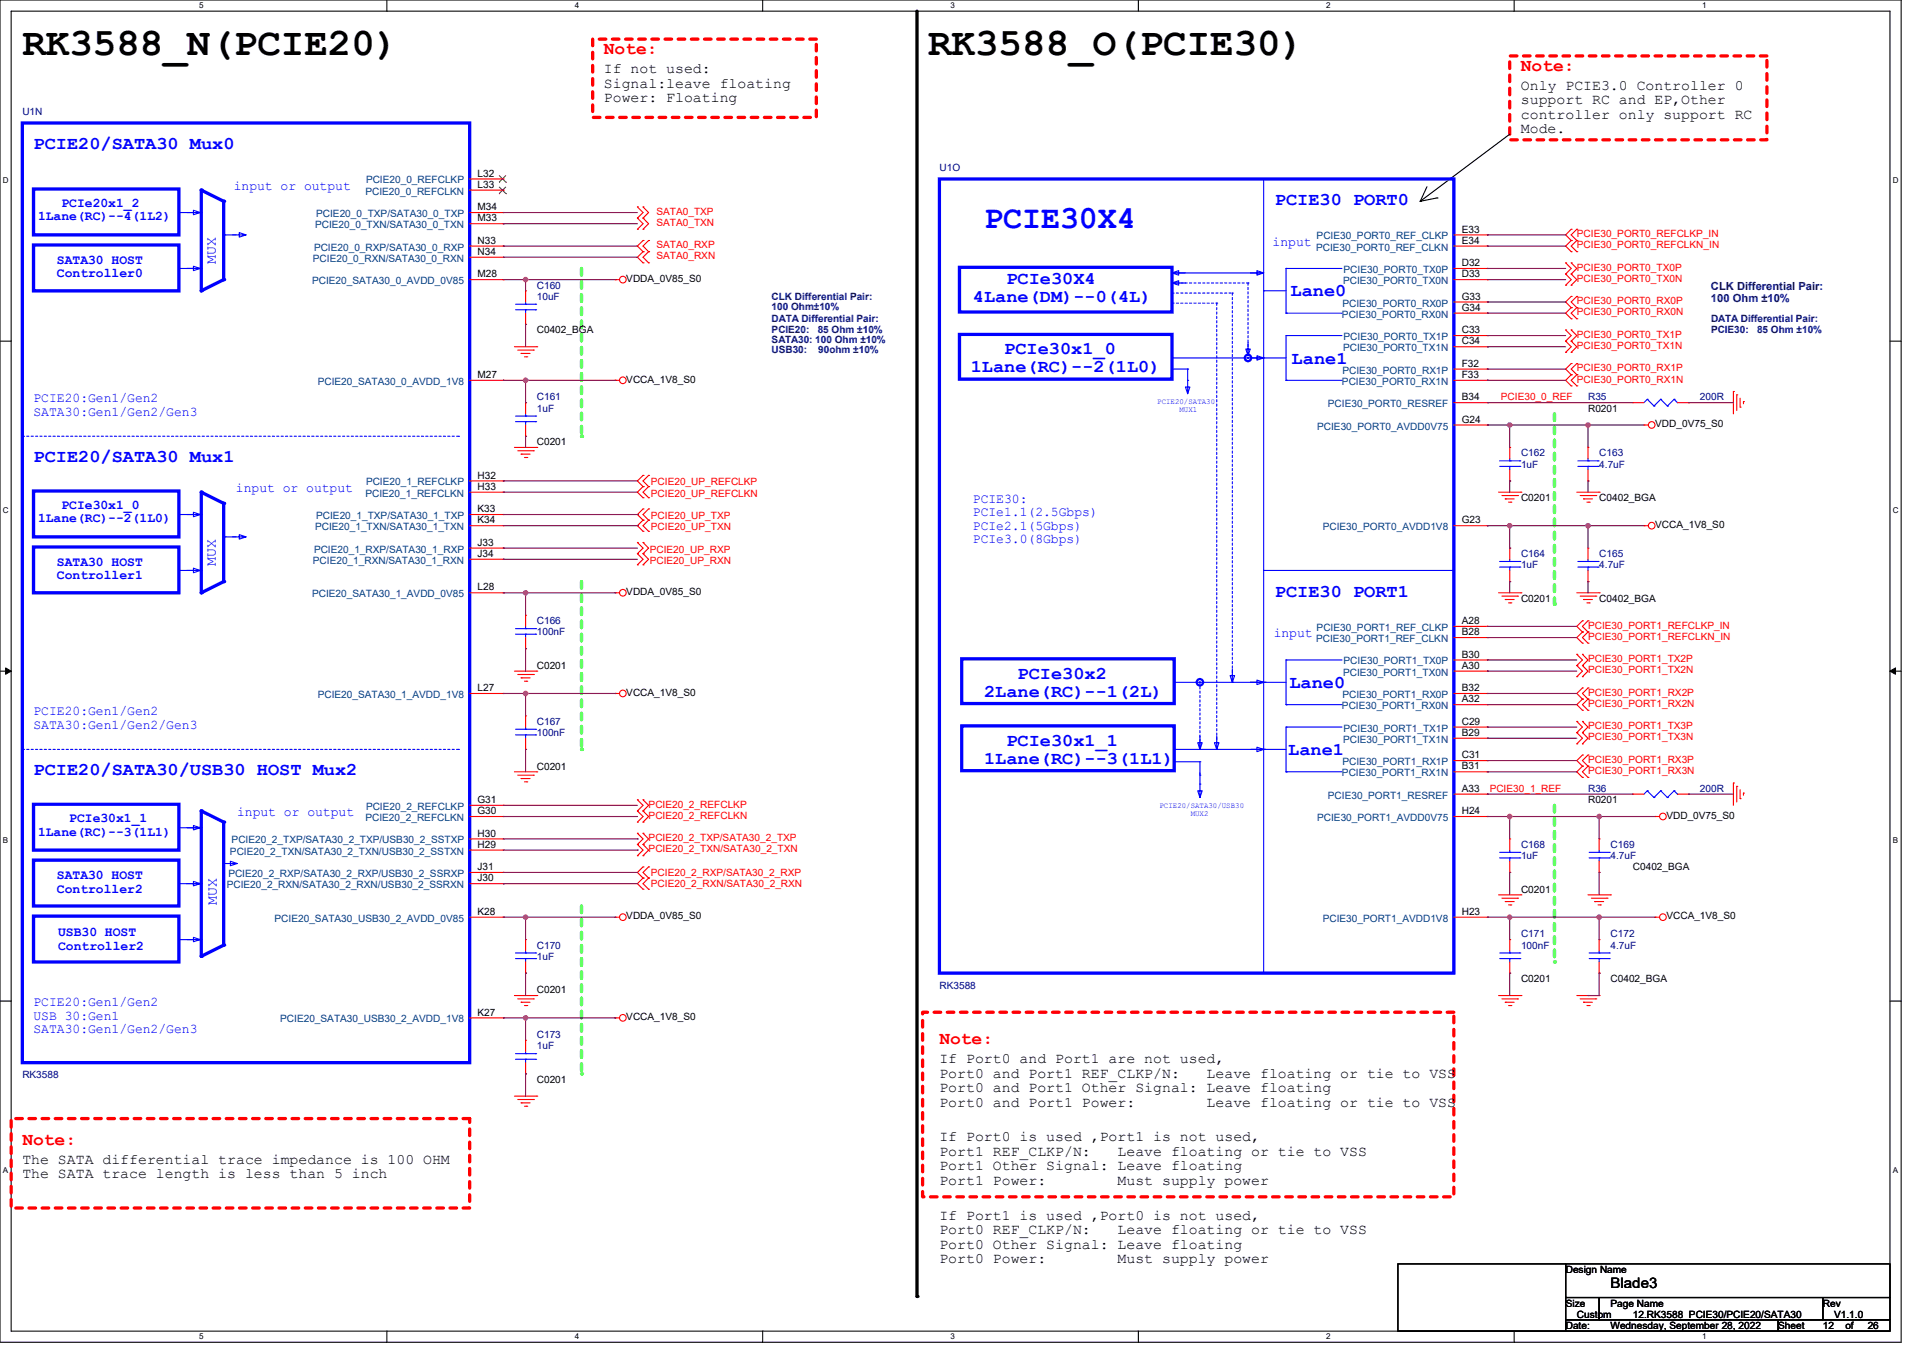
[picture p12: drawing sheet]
<svg xmlns="http://www.w3.org/2000/svg" width="297mm" height="210mm" viewBox="0 0 297 210" stroke-linecap="round" stroke-linejoin="round" font-family="sans-serif">
<path d="M0 0h293.6v207.3h-293.6zM1.7 1.7h290.2v203.8h-290.2z" fill="none" stroke="#000" stroke-width=".17"/>
<g fill="#fff">
<path d="M30.7 .2h.7v1.4h-.7z"/>
<path d="M30.7 205.7h.7v1.4h-.7z"/>
</g>
<path d="M59.8 0v1.7M59.8 205.5v1.8" fill="none" stroke="#000" stroke-width=".17"/>
<g fill="#fff">
<path d="M88.8 .2h.7v1.4h-.7z"/>
<path d="M88.8 205.7h.7v1.4h-.7z"/>
</g>
<path d="M117.8 0v1.7M117.8 205.5v1.8" fill="none" stroke="#000" stroke-width=".17"/>
<g fill="#fff">
<path d="M146.8 .2h.7v1.4h-.7z"/>
<path d="M146.8 205.7h.7v1.4h-.7z"/>
</g>
<path d="M175.8 0v1.7M175.8 205.5v1.8" fill="none" stroke="#000" stroke-width=".17"/>
<g fill="#fff">
<path d="M204.8 .2h.7v1.4h-.7z"/>
<path d="M204.8 205.7h.7v1.4h-.7z"/>
</g>
<path d="M233.9 0v1.7M233.9 205.5v1.8" fill="none" stroke="#000" stroke-width=".17"/>
<g fill="#fff">
<path d="M262.9 .2h.7v1.4h-.7z"/>
<path d="M262.9 205.7h.7v1.4h-.7z"/>
<path d="M.4 27.2h.9v1.4h-.9z"/>
<path d="M292.3 27.2h.9v1.4h-.9z"/>
<path d="M.4 78.1h.9v1.4h-.9z"/>
<path d="M292.3 78.1h.9v1.4h-.9z"/>
</g>
<path d="M0 52.7h1.7M291.9 52.7h1.7" fill="none" stroke="#000" stroke-width=".17"/>
<g fill="#fff">
<path d="M.4 129.1h.9v1.4h-.9z"/>
<path d="M292.3 129.1h.9v1.4h-.9z"/>
</g>
<path d="M0 103.6h1.7M291.9 103.6h1.7" fill="none" stroke="#000" stroke-width=".17"/>
<path d="M.9 103.1l.8 .5-.8 .5zM291.9 103.6l.9-.5v1z" fill="#000" stroke="#000" stroke-width=".15"/>
<g fill="#fff">
<path d="M.4 180.1h.9v1.3h-.9z"/>
<path d="M292.3 180.1h.9v1.3h-.9z"/>
</g>
<path d="M0 154.6h1.7M291.9 154.6h1.7" fill="none" stroke="#000" stroke-width=".17"/>
<path d="M141.6 1.7v198.5" fill="none" stroke="#000" stroke-width=".51"/>
<circle cx="141.6" cy="200.2" r=".25" fill="#000"/>
<path d="M233.2 8.6h39.7v13h-39.7z" fill="none" stroke="#f00" stroke-width=".51" stroke-dasharray="1 1"/>
<path d="M240.1 63.9v29.4" fill="none" stroke="#0f0" stroke-width=".51" stroke-dasharray="1 1"/>
<circle cx="240.1" cy="93.3" r=".25" fill="#0f0" stroke-dasharray="1 1"/>
<path d="M240.1 124.4v24.1" fill="none" stroke="#0f0" stroke-width=".51" stroke-dasharray="1 1"/>
<circle cx="240.1" cy="148.5" r=".25" fill="#0f0" stroke-dasharray="1 1"/>
<path d="M89.8 139.9v25.9" fill="none" stroke="#0f0" stroke-width=".51" stroke-dasharray="1 1"/>
<circle cx="89.8" cy="165.8" r=".25" fill="#0f0" stroke-dasharray="1 1"/>
<path d="M89.8 89.8v25.9" fill="none" stroke="#0f0" stroke-width=".51" stroke-dasharray="1 1"/>
<circle cx="89.8" cy="115.7" r=".25" fill="#0f0" stroke-dasharray="1 1"/>
<path d="M89.8 41.5v25.9" fill="none" stroke="#0f0" stroke-width=".51" stroke-dasharray="1 1"/>
<circle cx="89.8" cy="67.4" r=".25" fill="#0f0" stroke-dasharray="1 1"/>
<path d="M91.5 6h34.6v12.1h-34.6zM142.5 156.3h82v28.5h-82zM1.7 172.7h70.8v13.8h-70.8z" fill="none" stroke="#f00" stroke-width=".51" stroke-dasharray="1 1"/>
<path d="M219.4 31.1h.1M220.4 28.8l-1 2.3M221.9 30.6h.1M221.9 30.6l-2.5 .5M233.2 20.7l-13.8 10.4M215.9 195.2h25.9v10.3h-25.9zM241.8 195.2h50.1v5.2h-50.1zM241.8 200.4h5.2v3.4h-5.2zM241.8 203.8h32.8v1.7h-32.8zM247 200.4h34.5v3.4h-34.5zM274.6 203.8h17.3v1.7h-17.3zM281.5 200.4h10.4v3.4h-10.4z" fill="none" stroke="#000" stroke-width=".17"/>
<g fill="none" stroke="#f00" stroke-width=".17">
<path d="M98.4 33.7h.1M98.4 32h.1M98.4 35.4h.1M98.4 32l.9 .8-.9 .9M98.4 33.7l.9 .8-.9 .9M99.3 38.9h.1M99.3 37.1h.1M99.3 33.7h.1M99.3 32h.1M99.3 35.4h.1M99.3 38.9l-.9 .8 .9 .9M99.3 37.1l-.9 .9 .9 .9"/>
<path d="M99.3 32l.9 .8-.9 .9M99.3 33.7l.9 .8-.9 .9M100.2 38.9h.1M100.2 37.1h.1M100.2 38.9l-.9 .8 .9 .9M100.2 37.1l-.9 .9 .9 .9M224.5 36.3h5.2M224.5 38h5.2M229.7 36.3h.1M229.7 38h.1M242.7 35.4h.1M242.7 37.1h.1"/>
<path d="M242.7 38.9h.1M242.7 35.4l-.9 .9 .9 .8M242.7 37.1l-.9 .9 .9 .9M243.5 37.1h.1M243.5 35.4h.1M243.5 38.9h.1M243.5 35.4l-.8 .9 .8 .8M243.5 37.1l-.8 .9 .8 .9M79.4 53.5h3.5M80 54.1h2.4M80.5 54.6h.1M80.5 54.6h1.4"/>
<path d="M81 55.1h.4M81.4 55.1h.1M82.4 54.1h.1M82.9 53.5h.1M95 43.2h.1M95 58.7h.1M95 43.2h.7M95 58.7h.7M99.3 40.6h.1M100.2 40.6h.1M224.5 53.5h5.2M224.5 43.2h5.2"/>
<path d="M224.5 58.7h5.2M224.5 51.8h5.2M224.5 41.5h5.2M224.5 57h5.2M224.5 46.6h5.2M224.5 48.4h5.2M229.7 51.8h.1M229.7 53.5h.1M229.7 41.5h.1M229.7 43.2h.1M229.7 57h.1M229.7 58.7h.1"/>
<path d="M229.7 46.6h.1M229.7 48.4h.1M241.8 42.3h.1M241.8 40.6h.1M241.8 44h.1M241.8 52.7h.1M241.8 50.9h.1M241.8 54.4h.1M241.8 40.6l.9 .9-.9 .8M241.8 42.3l.9 .9-.9 .8M241.8 50.9l.9 .9-.9 .9M241.8 52.7l.9 .8-.9 .9"/>
<path d="M242.7 42.3h.1M242.7 40.6h.1M242.7 44h.1M242.7 45.8h.1M242.7 47.5h.1M242.7 49.2h.1M242.7 56.1h.1M242.7 57.9h.1M242.7 59.6h.1M242.7 52.7h.1M242.7 50.9h.1M242.7 54.4h.1"/>
<path d="M242.7 40.6l.8 .9-.8 .8M242.7 42.3l.8 .9-.8 .8M242.7 45.8l-.9 .8 .9 .9M242.7 47.5l-.9 .9 .9 .8M242.7 56.1l-.9 .9 .9 .9M242.7 57.9l-.9 .8 .9 .9M242.7 50.9l.8 .9-.8 .9M242.7 52.7l.8 .8-.8 .9M243.5 47.5h.1M243.5 45.8h.1M243.5 49.2h.1M243.5 57.9h.1"/>
<path d="M243.5 56.1h.1M243.5 59.6h.1M243.5 45.8l-.8 .8 .8 .9M243.5 47.5l-.8 .9 .8 .8M243.5 56.1l-.8 .9 .8 .9M243.5 57.9l-.8 .8 .8 .9M79.4 69.1h3.5M80 69.6h2.4M80.5 70.1h.1M80.5 70.1h1.4M81 70.6h.4M81.4 70.6h.1"/>
<path d="M82.4 69.6h.1M82.9 69.1h.1M99.3 78.6h.1M99.3 75.1h.1M99.3 76.9h.1M99.3 73.4h.1M99.3 78.6l-.9 .8 .9 .9M99.3 75.1l-.9 .9 .9 .9M99.3 73.4l-.9 .9 .9 .8M100.2 78.6h.1M100.2 76.9h.1M100.2 75.1h.1"/>
<path d="M100.2 73.4h.1M100.2 78.6l-.9 .8 .9 .9M100.2 75.1l-.9 .9 .9 .9M100.2 73.4l-.9 .9 .9 .8M224.5 65.6h5.2M224.5 62.2h5.2M229.7 62.2h.1M229.7 65.6h.1M231.4 76h3.5M232 76.5h2.4M232.5 77h.1M232.5 77h1.4"/>
<path d="M233 77.5h.3M233.2 69.1h.1M233.2 74.3h.1M233.2 69.1v1.7M233.2 72.5v1.8M233.3 77.5h.1M234.4 76.5h.1M234.9 76h.1M243.5 76h3.5M244.1 76.5h2.4M244.6 77h.1M244.6 77h1.3"/>
<path d="M245.1 77.5h.3M245.4 77.5h.1M246.5 76.5h.1M247 76h.1M253.9 65.6h.1M253.9 65.6h.7M267.7 60.5h.1M267.7 60.5v3.4M268.2 61h.1M268.2 61v2.4M268.8 62.9h.1M268.8 61.5v1.4"/>
<path d="M269.3 62h.1M269.3 62v.3M81.2 95h.1M81.2 95v1.7M81.2 98.4v1.8M95 91.5h.1M95 91.5h.7M98.4 85.5h.1M98.4 83.8h.1M98.4 87.2h.1M98.4 83.8l.9 .8-.9 .9M98.4 85.5l.9 .9-.9 .8"/>
<path d="M99.3 85.5h.1M99.3 83.8h.1M99.3 87.2h.1M99.3 80.3h.1M99.3 82h.1M99.3 83.8l.9 .8-.9 .9M99.3 85.5l.9 .9-.9 .8M99.3 80.3l-.9 .9 .9 .8M100.2 80.3h.1M100.2 82h.1M100.2 80.3l-.9 .9 .9 .8M224.5 81.2h5.2"/>
<path d="M224.5 96.7h5.2M224.5 98.4h5.2M229.7 96.7h.1M229.7 98.4h.1M229.7 81.2h.1M231.4 91.5h3.5M232 92.1h2.4M232.5 92.6h.1M232.5 92.6h1.4M233 93.1h.3M233.3 93.1h.1M234.4 92.1h.1"/>
<path d="M234.9 91.5h.1M243.5 91.5h3.5M244.1 92.1h2.4M244.4 95.9h.1M244.4 97.6h.1M244.4 99.3h.1M244.4 95.9l-.9 .8 .9 .9M244.4 97.6l-.9 .8 .9 .9M244.6 92.6h.1M244.6 92.6h1.3M245.1 93.1h.3M245.3 97.6h.1"/>
<path d="M245.3 95.9h.1M245.3 99.3h.1M245.3 95.9l-.9 .8 .9 .9M245.3 97.6l-.9 .8 .9 .9M245.4 93.1h.1M246.5 92.1h.1M247 91.5h.1M253.9 81.2h.1M253.9 81.2h.7M79.4 119.2h3.5M79.4 103.6h3.5M80 119.7h2.4"/>
<path d="M80 104.2h2.4M80.5 104.7h.1M80.5 104.7h1.4M81 105.2h.4M81.2 100.2h.1M81.4 105.2h.1M82.4 119.7h.1M82.4 104.2h.1M82.9 119.2h.1M82.9 103.6h.1M95 107.1h.1M95 107.1h.7"/>
<path d="M224.5 119.2h5.2M224.5 103.6h5.2M224.5 107.1h5.2M224.5 108.8h5.2M224.5 114h5.2M224.5 101.9h5.2M224.5 112.3h5.2M224.5 117.4h5.2M229.7 103.6h.1M229.7 108.8h.1M229.7 114h.1M229.7 101.9h.1"/>
<path d="M229.7 119.2h.1M229.7 107.1h.1M229.7 112.3h.1M229.7 117.4h.1M243.5 102.8h.1M243.5 101h.1M243.5 104.5h.1M243.5 113.1h.1M243.5 111.4h.1M243.5 114.9h.1M243.5 101l.9 .9-.9 .9M243.5 102.8l.9 .8-.9 .9"/>
<path d="M243.5 111.4l.9 .9-.9 .8M243.5 113.1l.9 .9-.9 .9M244.4 102.8h.1M244.4 101h.1M244.4 104.5h.1M244.4 116.6h.1M244.4 118.3h.1M244.4 113.1h.1M244.4 111.4h.1M244.4 114.9h.1M244.4 106.2h.1M244.4 107.9h.1"/>
<path d="M244.4 109.7h.1M244.4 101l.9 .9-.9 .9M244.4 102.8l.9 .8-.9 .9M244.4 116.6l-.9 .8 .9 .9M244.4 118.3l-.9 .9 .9 .8M244.4 111.4l.9 .9-.9 .8M244.4 113.1l.9 .9-.9 .9M244.4 106.2l-.9 .9 .9 .8M244.4 107.9l-.9 .9 .9 .9M245.3 118.3h.1M245.3 116.6h.1M245.3 107.9h.1"/>
<path d="M245.3 106.2h.1M245.3 109.7h.1M245.3 116.6l-.9 .8 .9 .9M245.3 118.3l-.9 .9 .9 .8M245.3 106.2l-.9 .9 .9 .8M245.3 107.9l-.9 .9 .9 .9M80.5 120.2h.1M80.5 120.2h1.4M81 120.7h.4M81.4 120.7h.1M98.4 130.4h.1M98.4 128.7h.1"/>
<path d="M98.4 132.1h.1M98.4 125.2h.1M98.4 123.5h.1M98.4 126.9h.1M98.4 128.7l.9 .8-.9 .9M98.4 130.4l.9 .9-.9 .8M98.4 123.5l.9 .9-.9 .8M98.4 125.2l.9 .9-.9 .8M99.3 130.4h.1M99.3 128.7h.1M99.3 132.1h.1M99.3 133.9h.1"/>
<path d="M99.3 135.6h.1M99.3 137.3h.1M99.3 125.2h.1M99.3 123.5h.1M99.3 126.9h.1M99.3 128.7l.9 .8-.9 .9M99.3 130.4l.9 .9-.9 .8M99.3 133.9l-.9 .8 .9 .9M99.3 135.6l-.9 .9 .9 .8M99.3 123.5l.9 .9-.9 .8M99.3 125.2l.9 .9-.9 .8M100.2 135.6h.1"/>
<path d="M100.2 133.9h.1M100.2 137.3h.1M100.2 133.9l-.9 .8 .9 .9M100.2 135.6l-.9 .9 .9 .8M224.5 126.1h5.2M224.5 122.6h5.2M229.7 122.6h.1M229.7 126.1h.1M231.4 138.2h3.5M232 138.7h2.4M232.5 139.2h.1M232.5 139.2h1.4"/>
<path d="M233 139.7h.3M233.3 139.7h.1M234.4 138.7h.1M234.9 138.2h.1M244.4 120h.1M245.3 120h.1M245.3 138.2h3.4M245.8 138.7h2.4M246.3 139.2h.1M246.3 139.2h1.4M246.8 139.7h.4M247 129.5h.1"/>
<path d="M247 134.7h.1M247 129.5v1.8M247 133v1.7M247.2 139.7h.1M248.2 138.7h.1M248.7 138.2h.1M255.6 126.1h.1M255.6 126.1h.7M267.7 120.9h.1M267.7 120.9v3.5M268.2 121.4h.1M268.2 121.4v2.4"/>
<path d="M268.8 123.3h.1M268.8 121.9v1.4M269.3 122.5h.1M269.3 122.5v.3M79.4 153.7h3.5M80 154.2h2.4M80.5 154.8h.1M80.5 154.8h1.4M81 155.3h.4M81.4 155.3h.1M82.4 154.2h.1M82.9 153.7h.1"/>
<path d="M95 157.2h.1M95 141.6h.1M95 157.2h.7M95 141.6h.7M224.5 141.6h5.2M229.7 141.6h.1M231.4 153.7h3.5M232 154.2h2.4M232.5 154.8h.1M232.5 154.8h1.4M233 155.3h.3M233.2 145.1h.1"/>
<path d="M233.2 150.3h.1M233.2 145.1v1.7M233.2 148.5v1.8M233.3 155.3h.1M234.4 154.2h.1M234.9 153.7h.1M243.5 153.7h3.5M244.1 154.2h2.4M244.6 154.8h.1M244.6 154.8h1.3M245.1 155.3h.3M245.4 155.3h.1"/>
<path d="M246.5 154.2h.1M247 153.7h.1M255.6 141.6h.1M255.6 141.6h.7M79.4 169.3h3.5M80 169.8h2.4M80.5 170.3h.1M80.5 170.3h1.4M81 170.8h.4M81.2 160.6h.1M81.2 165.8h.1M81.2 160.6v1.8"/>
<path d="M81.2 164.1v1.7M81.4 170.8h.1M82.4 169.8h.1M82.9 169.3h.1"/>
<circle cx="96.2" cy="58.7" r=".51"/>
<circle cx="96.2" cy="43.2" r=".51"/>
<circle cx="255.1" cy="65.6" r=".51"/>
<circle cx="96.2" cy="91.5" r=".51"/>
<circle cx="255.1" cy="81.2" r=".51"/>
<circle cx="96.2" cy="107.1" r=".51"/>
<circle cx="256.8" cy="126.1" r=".51"/>
<circle cx="96.2" cy="141.6" r=".51"/>
<circle cx="96.2" cy="157.2" r=".51"/>
<circle cx="256.8" cy="141.6" r=".51"/>
</g>
<g fill="none" stroke="#00f" stroke-width=".17">
<path d="M195.2 27.6v122.7M181 42.1h.1M181 55.3h.1M181 42.1h14.2l-1.1-.3v.7l1.1-.4h-2.1M181 42.1l1 .4v-.7l-1 .3h2.1M181 43.7l1 .3v-.7l-1 .4h2.1M181 55.3h17.6M181 57h2.4M183.4 57h.1M183.4 58.7h.1M183.4 58.7v2.1l-.3-1h.7l-.4 1M183.4 57v1.7"/>
<path d="M192.8 52.9v2l-.4-1h.7l-.3 1M193.1 55.3h2.1l-1.1 .3v-.7l1.1 .4M195.2 44.9h.1M195.2 55.3h.1M195.2 44.9h3.4M198.6 41.5h.1M198.6 48.4h.1M198.6 51.8h.1M198.6 58.7h.1M198.6 41.5h8.7M198.6 48.4h8.7M198.6 41.5v6.9"/>
<path d="M198.6 51.8v6.9M198.6 51.8h8.7M198.6 58.7h8.7M231.6 72h3.1M231.6 71.2h3.1M233.2 71.2h.1M233.2 72h.1M233.2 70.8v.4M233.2 72v.5M234.7 72h.1M234.7 71.2h.1M79.6 97.9h3.1"/>
<path d="M79.6 97.1h3.1M81.2 97.1h.1M81.2 97.9h.1M81.2 96.7v.4M81.2 97.9v.5M82.7 97.9h.1M82.7 97.1h.1M195.2 88.1h.1M195.2 88.1h29.3M181.4 105.4h.1M181.4 115.7h.1M181.4 105.4h17.2"/>
<path d="M181.4 115.7h17.2M181.4 117.6h3.9M185.3 113.6v2.1l-.3-1h.7l-.4 1M185.3 117.6h.1M185.3 119.7h.1M185.3 117.6v3.5M187.9 113.6v2.1l-.3-1h.7l-.4 1M190.3 103.3v2.1l-.3-1.1h.7l-.4 1.1M193.1 105.4h2.1l-1.1 .3v-.7l1.1 .4M193.1 115.7h2.1l-1.1 .4v-.7l1.1 .3M195.2 105.4h.1M195.2 115.7h.1"/>
<path d="M198.6 108.8h.1M198.6 101.9h.1M198.6 119.2h.1M198.6 112.3h.1M198.6 101.9v6.9M198.6 112.3v6.9M198.6 108.8h8.7M198.6 101.9h8.7M198.6 119.2h8.7M198.6 112.3h8.7M27.6 127.8h3.5M28.8 136.5h2.1l-1 .3v-.7l1 .4"/>
<path d="M28.8 127.8h2.1l-1 .4v-.7l1 .3M31.1 127.8h.1M185.3 121.1v2l-.3-1h.7l-.4 1M185.3 121.1h.1M245.4 132.5h3.1M245.4 131.6h3.1M247 131.6h.1M247 132.5h.1M247 131.3v.3M247 132.5v.5M248.5 132.5h.1M248.5 131.6h.1"/>
<path d="M195.2 150.3h.1M231.6 148h3.1M231.6 147.2h3.1M233.2 147.2h.1M233.2 148h.1M233.2 146.8v.4M233.2 148v.5M234.7 148h.1M234.7 147.2h.1M79.6 163.6h3.1M79.6 162.7h3.1M81.2 162.7h.1"/>
<path d="M81.2 163.6h.1M81.2 162.4v.3M81.2 163.6v.5M82.7 163.6h.1M82.7 162.7h.1"/>
</g>
<path d="M3.5 19h69v145.1h-69zM145.1 27.6h79.4v122.7h-79.4zM148.2 41.3h32.8v6.9h-32.8zM148.2 51.6h32.8v6.9h-32.8zM148.5 101.7h32.9v6.9h-32.9zM148.5 112.1h32.9v6.9h-32.9zM5.2 132.8h22.4v7.1h-22.4zM31.1 125.2v22.5" fill="none" stroke="#00f" stroke-width=".51"/>
<g fill="none" stroke="#00f" stroke-width=".17" stroke-dasharray=".3 .3">
<path d="M181 43.7h11.8M181 45.3h9.3M181 46.8h6.9M187.9 46.8h.1M187.9 46.8v68.9M190.3 45.3h.1M190.3 45.3v60.1M192.8 43.7h.1M192.8 43.7v11.6M192.8 55.3h.1M3.5 67.4h67.3M70.8 67.4h.1"/>
<path d="M3.5 115.7h67.3M70.8 115.7h.1M185.3 105.4v10.3M185.3 115.7h.1M187.9 115.7h.1M190.3 105.4h.1"/>
</g>
<g fill="#00f" stroke="#00f" stroke-width="1">
<circle cx="185.3" cy="105.4" r=".16"/>
<circle cx="192.7" cy="55.3" r=".17"/>
</g>
<circle cx="31.1" cy="147.7" r=".25" fill="#00f"/>
<path d="M34.5 145.9l-3.4 1.8" fill="none" stroke="#00f" stroke-width=".51"/>
<circle cx="34.5" cy="145.9" r=".25" fill="#00f"/>
<path d="M34.5 126.9v19" fill="none" stroke="#00f" stroke-width=".51"/>
<circle cx="34.5" cy="126.9" r=".25" fill="#00f"/>
<path d="M31.1 125.2l3.4 1.7" fill="none" stroke="#00f" stroke-width=".51"/>
<circle cx="31.1" cy="125.2" r=".25" fill="#00f"/>
<path d="M34.7 82.9h.1M34.7 82.9h1.7M27.6 136.5h3.5M31.1 136.5h.1M27.6 145.1h3.5M28.8 145.1h2.1l-1 .3v-.7l1 .4M31.1 145.1h.1" fill="none" stroke="#00f" stroke-width=".17"/>
<path d="M34.5 77.7v12.1M5.2 124.2h22.4v7.1h-22.4zM5.2 141.5h22.4v7h-22.4z" fill="none" stroke="#00f" stroke-width=".51"/>
<circle cx="34.5" cy="77.7" r=".25" fill="#00f"/>
<path d="M27.6 88.1h3.5M31.1 88.1h.1" fill="none" stroke="#00f" stroke-width=".17"/>
<path d="M34.5 89.8l-3.4 1.7" fill="none" stroke="#00f" stroke-width=".51"/>
<circle cx="34.5" cy="89.8" r=".25" fill="#00f"/>
<path d="M31.1 76l3.4 1.7" fill="none" stroke="#00f" stroke-width=".51"/>
<circle cx="31.1" cy="76" r=".25" fill="#00f"/>
<path d="M31.1 76v15.5" fill="none" stroke="#00f" stroke-width=".51"/>
<circle cx="31.1" cy="91.5" r=".25" fill="#00f"/>
<path d="M27.6 79.4h3.5M28.8 79.4h2.1l-1 .4v-.7l1 .3M31.1 79.4h.1M28.8 88.1h2.1l-1 .3v-.7l1 .4M35.9 82.9h2.1l-1 .3v-.6l1 .3" fill="none" stroke="#00f" stroke-width=".17"/>
<path d="M31.1 29.4v15.5M5.2 75.8h22.4v7.1h-22.4zM5.2 84.5h22.4v7h-22.4z" fill="none" stroke="#00f" stroke-width=".51"/>
<circle cx="31.1" cy="44.9" r=".25" fill="#00f"/>
<path d="M35.9 36.3h2.1l-1 .3v-.7l1 .4" fill="none" stroke="#00f" stroke-width=".17"/>
<path d="M31.1 29.4l3.4 1.7" fill="none" stroke="#00f" stroke-width=".51"/>
<circle cx="31.1" cy="29.4" r=".25" fill="#00f"/>
<path d="M28.8 41.5h2.1l-1 .3v-.7l1 .4" fill="none" stroke="#00f" stroke-width=".17"/>
<path d="M34.5 43.2l-3.4 1.7" fill="none" stroke="#00f" stroke-width=".51"/>
<circle cx="34.5" cy="43.2" r=".25" fill="#00f"/>
<path d="M27.6 41.5h3.5M31.1 41.5h.1" fill="none" stroke="#00f" stroke-width=".17"/>
<path d="M34.5 31.1v12.1" fill="none" stroke="#00f" stroke-width=".51"/>
<circle cx="34.5" cy="31.1" r=".25" fill="#00f"/>
<g fill="none" stroke="#00f" stroke-width=".17">
<path d="M27.6 32.8h3.5M28.8 32.8h2.1l-1 .4v-.7l1 .3M31.1 32.8h.1M34.7 36.3h.1M34.7 36.3h1.7M79.6 47.8h3.1M79.6 47h3.1M81.2 47h.1M81.2 47.8h.1M81.2 46.6v.4M81.2 47.8v.6M82.7 47.8h.1"/>
<path d="M82.7 47h.1M79.6 65.1h3.1M79.6 64.3h3.1M81.2 64.3h.1M81.2 65.1h.1M81.2 63.9v.4M81.2 65.1v.5M82.7 65.1h.1M82.7 64.3h.1M243.7 72h3.1M243.7 71.2h3.1M245.3 71.2h.1"/>
<path d="M245.3 72h.1M245.3 70.8v.4M245.3 72v.5M246.8 72h.1M246.8 71.2h.1M254.4 61.7h.1M254.4 61.7l-.5 .5M254.4 61.7l1 1M255.4 62.7h.1M256.5 61.7h.1M256.5 61.7l-1.1 1M256.5 61.7l1 1"/>
<path d="M257.5 62.7h.1M258.6 61.7h.1M258.6 61.7l-1.1 1M258.6 61.7l.5 .5M259.1 62.2h.1M231.6 87.6h3.1M231.6 86.7h3.1M233.2 86.7h.1M233.2 87.6h.1M233.2 86.4v.3M233.2 87.6v.5M234.7 87.6h.1"/>
<path d="M234.7 86.7h.1M243.7 87.6h3.1M243.7 86.7h3.1M245.3 86.7h.1M245.3 87.6h.1M245.3 86.4v.3M245.3 87.6v.5M246.8 87.6h.1M246.8 86.7h.1M79.6 113.5h3.1M79.6 112.6h3.1M81.2 112.6h.1"/>
<path d="M81.2 113.5h.1M81.2 112.3v.3M81.2 113.5v.5M82.7 113.5h.1M82.7 112.6h.1M34.5 133.3h2.1l-1 .4v-.7l1 .3M231.6 132.5h3.1M231.6 131.6h3.1M233.2 131.6h.1M233.2 132.5h.1M233.2 131.3v.3M233.2 132.5v.5"/>
<path d="M234.7 132.5h.1M234.7 131.6h.1M254.4 122.1h.1M254.4 122.1l-.5 .5M254.4 122.1l1 1M255.4 123.1h.1M256.5 122.1h.1M256.5 122.1l-1.1 1M256.5 122.1l1 1M257.5 123.1h.1M258.6 122.1h.1M258.6 122.1l-1.1 1"/>
<path d="M258.6 122.1l.5 .5M259.1 122.6h.1M79.6 148h3.1M79.6 147.2h3.1M81.2 147.2h.1M81.2 148h.1M81.2 146.8v.4M81.2 148v.5M82.7 148h.1M82.7 147.2h.1M245.4 148h3.1M245.4 147.2h3.1"/>
<path d="M247 147.2h.1M247 148h.1M247 146.8v.4M247 148v.5M248.5 148h.1M248.5 147.2h.1"/>
</g>
<path d="M5.2 29.2h22.4v7.1h-22.4zM5.2 37.8h22.4v7.1h-22.4z" fill="none" stroke="#00f" stroke-width=".51"/>
<g fill="none" stroke="#f00" stroke-width=".17">
<path d="M72.5 27.6h5.2M72.5 29.4h5.2M72.5 34.5h5.2M72.5 32.8h5.2M72.5 38h5.2M72.5 39.7h5.2M77.7 27.6h.1M77.7 29.4h.1M77.7 34.5h.1M77.7 32.8h.1M77.7 38h.1M77.7 39.7h.1"/>
<path d="M72.5 58.7h5.2M72.5 43.2h5.2M77.7 58.7h.1M77.7 43.2h.1M81.2 44.9h.1M81.2 50.1h.1M81.2 44.9v1.7M81.2 48.4v1.7M72.5 74.3h5.2M72.5 76h5.2M72.5 79.4h5.2M77.7 74.3h.1"/>
<path d="M77.7 76h.1M77.7 79.4h.1M81.2 62.2h.1M81.2 67.4h.1M81.2 62.2v1.7M81.2 65.6v1.8M245.3 69.1h.1M245.3 74.3h.1M245.3 69.1v1.7M245.3 72.5v1.8M252.2 62.2h.1M252.2 62.2h1.7"/>
<path d="M259.1 62.2h1.7M260.8 62.2h.1M72.5 84.6h5.2M72.5 86.4h5.2M72.5 81.2h5.2M72.5 91.5h5.2M77.7 84.6h.1M77.7 86.4h.1M77.7 81.2h.1M77.7 91.5h.1M233.2 84.6h.1M233.2 89.8h.1"/>
<path d="M233.2 84.6v1.8M233.2 88.1v1.7M245.3 84.6h.1M245.3 89.8h.1M245.3 84.6v1.8M245.3 88.1v1.7M72.5 107.1h5.2M77.7 107.1h.1M81.2 110.5h.1M81.2 115.7h.1M81.2 110.5v1.8M81.2 114v1.7"/>
<path d="M72.5 126.1h5.2M72.5 124.4h5.2M72.5 131.3h5.2M72.5 129.5h5.2M72.5 136.5h5.2M72.5 134.7h5.2M77.7 126.1h.1M77.7 124.4h.1M77.7 131.3h.1M77.7 129.5h.1M77.7 136.5h.1M77.7 134.7h.1"/>
<path d="M233.2 129.5h.1M233.2 134.7h.1M233.2 129.5v1.8M233.2 133v1.7M252.2 122.6h.1M252.2 122.6h1.7M259.1 122.6h1.7M260.8 122.6h.1M72.5 157.2h5.2M72.5 141.6h5.2M77.7 157.2h.1M77.7 141.6h.1"/>
<path d="M81.2 145.1h.1M81.2 150.3h.1M81.2 145.1v1.7M81.2 148.5v1.8M247 145.1h.1M247 150.3h.1M247 145.1v1.7M247 148.5v1.8"/>
</g>
<path d="M77.1 28.1h.1M77.1 29.9h.1M77.1 27.1l1 1M77.1 28.8l1 1.1M78.1 28.1h.1M78.1 29.9h.1M78.1 27.1l-1 1M78.1 28.8l-1 1.1" fill="none" stroke="#804000" stroke-width=".15"/>
<g fill="none" stroke="#800040" stroke-width=".17">
<path d="M77.7 38h.1M77.7 39.7h.1M77.7 32.8h.1M77.7 34.5h.1M77.7 38h20.7M77.7 39.7h20.7M77.7 32.8h20.7M77.7 34.5h20.7M229.7 36.3h.1M229.7 38h.1M229.7 36.3h12.1M229.7 38h12.1"/>
<path d="M77.7 43.2h.1M77.7 58.7h.1M77.7 43.2h17.3M77.7 58.7h17.3M81.2 50.1h.1M81.2 43.2h.1M81.2 43.2v1.7M81.2 50.1v3.4M81.2 58.7v3.5M95 43.2h.1M95 58.7h.1M229.7 41.5h.1"/>
<path d="M229.7 43.2h.1M229.7 46.6h.1M229.7 48.4h.1M229.7 57h.1M229.7 58.7h.1M229.7 51.8h.1M229.7 53.5h.1M229.7 41.5h12.1M229.7 43.2h12.1M229.7 46.6h12.1M229.7 48.4h12.1M229.7 57h12.1"/>
<path d="M229.7 58.7h12.1M229.7 51.8h12.1M229.7 53.5h12.1M77.7 76h.1M77.7 74.3h.1M77.7 79.4h20.7M77.7 76h20.7M77.7 74.3h20.7M81.2 62.2h.1M81.2 67.4h.1M81.2 67.4v1.7M98.4 79.4h.1"/>
<path d="M229.7 65.6h.1M229.7 62.2h.1M229.7 62.2h22.5M229.7 65.6h24.2M233.2 74.3h.1M233.2 65.6h.1M233.2 65.6v3.5M233.2 74.3v1.7M245.3 74.3h.1M245.3 65.6h.1M245.3 65.6v3.5M245.3 74.3v1.7"/>
<path d="M260.8 62.2h.1M260.8 62.2h6.9M77.7 86.4h.1M77.7 84.6h.1M77.7 91.5h.1M77.7 81.2h20.7M77.7 91.5h17.3M77.7 86.4h20.7M77.7 84.6h20.7M81.2 91.5h.1M81.2 91.5v3.5M95 91.5h.1"/>
<path d="M98.4 81.2h.1M229.7 81.2h.1M229.7 96.7h.1M229.7 98.4h.1M229.7 81.2h24.2M229.7 96.7h13.8M229.7 98.4h13.8M233.2 89.8h.1M233.2 81.2h.1M233.2 84.6h.1M233.2 81.2v3.4M233.2 89.8v1.7"/>
<path d="M245.3 89.8h.1M245.3 81.2h.1M245.3 81.2v3.4M245.3 89.8v1.7M77.7 107.1h.1M77.7 107.1h17.3M81.2 115.7h.1M81.2 107.1h.1M81.2 100.2h.1M81.2 100.2v3.4M81.2 107.1v3.4M81.2 115.7v3.5"/>
<path d="M95 107.1h.1M229.7 103.6h.1M229.7 101.9h.1M229.7 119.2h.1M229.7 117.4h.1M229.7 114h.1M229.7 112.3h.1M229.7 108.8h.1M229.7 107.1h.1M229.7 103.6h13.8M229.7 101.9h13.8M229.7 119.2h13.8"/>
<path d="M229.7 117.4h13.8M229.7 114h13.8M229.7 112.3h13.8M229.7 108.8h13.8M229.7 107.1h13.8M77.7 126.1h.1M77.7 134.7h.1M77.7 136.5h.1M77.7 124.4h.1M77.7 126.1h20.7M77.7 134.7h20.7M77.7 136.5h20.7"/>
<path d="M77.7 131.3h20.7M77.7 129.5h20.7M77.7 124.4h20.7M98.4 131.3h.1M98.4 129.5h.1M229.7 122.6h.1M229.7 126.1h.1M229.7 122.6h22.5M229.7 126.1h25.9M233.2 126.1h.1M233.2 134.7h.1M233.2 126.1v3.4"/>
<path d="M233.2 134.7v3.5M247 126.1h.1M247 134.7h.1M247 126.1v3.4M247 134.7v3.5M260.8 122.6h.1M260.8 122.6h6.9M77.7 157.2h.1M77.7 141.6h.1M77.7 141.6h17.3M77.7 157.2h17.3M81.2 157.2h.1"/>
<path d="M81.2 150.3h.1M81.2 141.6h.1M81.2 141.6v3.5M81.2 150.3v3.4M81.2 157.2v3.4M95 157.2h.1M95 141.6h.1M229.7 141.6h.1M229.7 141.6h25.9M233.2 141.6h.1M233.2 150.3h.1M233.2 141.6v3.5"/>
<path d="M233.2 150.3v3.4M245.3 153.7h.1M247 141.6h.1M247 150.3h.1M247 141.6v3.5M247 150.3v3.4h-1.7M81.2 165.8h.1M81.2 165.8v3.5"/>
</g>
<g fill="#f0f" stroke="#f0f" stroke-width=".17">
<circle cx="245.3" cy="81.2" r=".34"/>
<circle cx="233.2" cy="81.2" r=".34"/>
<circle cx="245.3" cy="65.6" r=".34"/>
<circle cx="233.2" cy="65.6" r=".34"/>
<circle cx="247" cy="141.6" r=".34"/>
<circle cx="233.2" cy="141.6" r=".34"/>
<circle cx="247" cy="126.1" r=".34"/>
<circle cx="233.2" cy="126.1" r=".34"/>
<circle cx="81.2" cy="141.6" r=".34"/>
<circle cx="81.2" cy="107.1" r=".34"/>
<circle cx="81.2" cy="91.5" r=".34"/>
<circle cx="81.2" cy="43.2" r=".34"/>
<circle cx="81.2" cy="58.7" r=".34"/>
<circle cx="81.2" cy="157.2" r=".34"/>
</g>
<g font-size="6">
<text x="3.5" y="8.5">RK3588_N(PCIE20)</text>
<text x="143.4" y="8.5">RK3588_O(PCIE30)</text>
</g>
<text font-size="5" fill="#00f" x="152" y="35.3">PCIE30X4</text>
<g font-size="2.8" fill="#f00">
<text x="93.3" y="8.3">Note:</text>
<text x="234.9" y="10.9">Note:</text>
<text x="145.1" y="161.2">Note:</text>
<text x="3.5" y="176.7">Note:</text>
</g>
<g font-size="2.8" fill="#00f">
<text x="5.2" y="23">PCIE20/SATA30 Mux0</text>
<text x="196.9" y="31.7">PCIE30 PORT0</text>
<text x="150.3" y="46.7">4Lane(DM)--0(4L)</text>
<text x="155.4" y="43.9">PCIe30X4</text>
<text x="199.3" y="45.6">Lane0</text>
<text x="149.9" y="57.4">1Lane(RC)--2(1L0)</text>
<text x="155.1" y="54.6">PCIe30x1_0</text>
<text x="199.5" y="56.2">Lane1</text>
<text x="5.2" y="71.4">PCIE20/SATA30 Mux1</text>
<text x="196.9" y="92.1">PCIE30 PORT1</text>
<text x="152" y="107.7">2Lane(RC)--1(2L)</text>
<text x="157.2" y="104.9">PCIe30x2</text>
<text x="199.2" y="106.3">Lane0</text>
<text x="5.2" y="119.7">PCIE20/SATA30/USB30 HOST Mux2</text>
<text x="152" y="118">1Lane(RC)--3(1L1)</text>
<text x="155.4" y="115.3">PCIe30x1_1</text>
<text x="199" y="116.6">Lane1</text>
</g>
<g font-size="2.2">
<text x="93.3" y="11.3">If not used:</text>
<text x="93.3" y="13.5">Signal:leave floating</text>
<text x="93.3" y="15.8">Power: Floating</text>
<text x="234.9" y="13.9">Only PCIE3.0 Controller 0</text>
<text x="234.9" y="16.1">support RC and EP,Other</text>
<text x="234.9" y="18.4">controller only support RC</text>
<text x="234.9" y="20.6">Mode.</text>
<text x="145.1" y="164.1">If Port0 and Port1 are not used,</text>
<text x="145.1" y="166.4">Port0 and Port1 REF_CLKP/N:</text>
<text x="186.4" y="166.4">Leave floating or tie to VSS</text>
<text x="145.1" y="168.6">Port0 and Port1 Other Signal: Leave floating</text>
<text x="145.1" y="170.9">Port0 and Port1 Power:</text>
<text x="186.4" y="170.9">Leave floating or tie to VSS</text>
<text x="3.5" y="179.7">The SATA differential trace impedance is 100 OHM</text>
<text x="145.1" y="176.2">If Port0 is used ,Port1 is not used,</text>
<text x="145.1" y="178.5">Port1 REF_CLKP/N:</text>
<text x="172.6" y="178.5">Leave floating or tie to VSS</text>
<text x="3.5" y="181.9">The SATA trace length is less than 5 inch</text>
<text x="145.1" y="180.7">Port1 Other Signal: Leave floating</text>
<text x="145.1" y="183">Port1 Power:</text>
<text x="172.6" y="183">Must supply power</text>
<text x="145.1" y="188.3">If Port1 is used ,Port0 is not used,</text>
<text x="145.1" y="190.6">Port0 REF_CLKP/N:</text>
<text x="172.6" y="190.6">Leave floating or tie to VSS</text>
<text x="145.1" y="192.8">Port0 Other Signal: Leave floating</text>
<text x="145.1" y="195">Port0 Power:</text>
<text x="172.6" y="195">Must supply power</text>
<text x="248.7" y="198.9">Blade3</text>
</g>
<g font-size="2.2" fill="#00f">
<text x="33.3" y="40.8" transform="rotate(-90 33.3 40.8)">MUX</text>
<text x="33.3" y="87.4" transform="rotate(-90 33.3 87.4)">MUX</text>
<text x="33.5" y="139.7" transform="rotate(-90 33.5 139.7)">MUX</text>
</g>
<g font-size="2.1" fill="#00f">
<text x="36.1" y="29.3">input or output</text>
<text x="5.9" y="34">1Lane(RC)--4(1L2)</text>
<text x="9.5" y="32">PCIe20x1_2</text>
<text x="8.8" y="40.8">SATA30 HOST</text>
<text x="196.6" y="37.9">input</text>
<text x="8.8" y="42.8">Controller0</text>
<text x="5.2" y="62.1">PCIE20:Gen1/Gen2</text>
<text x="5.2" y="64.2">SATA30:Gen1/Gen2/Gen3</text>
<text x="36.4" y="75.9">input or output</text>
<text x="150.3" y="77.6">PCIE30:</text>
<text x="5.9" y="80.7">1Lane(RC)--2(1L0)</text>
<text x="9.5" y="78.6">PCIe30x1_0</text>
<text x="150.3" y="79.7">PCIe1.1(2.5Gbps)</text>
<text x="150.3" y="81.8">PCIe2.1(5Gbps)</text>
<text x="150.3" y="83.8">PCIe3.0(8Gbps)</text>
<text x="8.8" y="87.4">SATA30 HOST</text>
<text x="8.8" y="89.5">Controller1</text>
<text x="196.7" y="98.4">input</text>
<text x="5.2" y="110.5">PCIE20:Gen1/Gen2</text>
<text x="5.2" y="112.5">SATA30:Gen1/Gen2/Gen3</text>
<text x="5.9" y="129">1Lane(RC)--3(1L1)</text>
<text x="10.7" y="127">PCIe30x1_1</text>
<text x="36.6" y="126">input or output</text>
<text x="8.8" y="135.8">SATA30 HOST</text>
<text x="8.8" y="137.8">Controller2</text>
<text x="9" y="144.6">USB30 HOST</text>
<text x="9" y="146.6">Controller2</text>
<text x="5.2" y="155.4">PCIE20:Gen1/Gen2</text>
<text x="5.2" y="157.4">USB 30:Gen1</text>
<text x="5.2" y="159.5">SATA30:Gen1/Gen2/Gen3</text>
</g>
<g font-size="1.7" fill="#000080">
<text x="264.3" y="44.8">CLK Differential Pair:</text>
<text x="264.3" y="46.6">100 Ohm ±10%</text>
</g>
<g font-size="1.6" fill="#004080">
<text x="56.5" y="28.3">PCIE20_0_REFCLKP</text>
<text x="48.7" y="35.2">PCIE20_0_TXN/SATA30_0_TXN</text>
<text x="48.8" y="33.5">PCIE20_0_TXP/SATA30_0_TXP</text>
<text x="56.4" y="30.1">PCIE20_0_REFCLKN</text>
<text x="48.3" y="40.4">PCIE20_0_RXN/SATA30_0_RXN</text>
<text x="48.5" y="38.7">PCIE20_0_RXP/SATA30_0_RXP</text>
<text x="203.3" y="38.7">PCIE30_PORT0_REF_CLKN</text>
<text x="203.4" y="37">PCIE30_PORT0_REF_CLKP</text>
<text x="48.2" y="43.9">PCIE20_SATA30_0_AVDD_0V85</text>
<text x="207.3" y="47.3">PCIE30_PORT0_RX0P</text>
<text x="207.4" y="43.9">PCIE30_PORT0_TX0N</text>
<text x="207.5" y="42.2">PCIE30_PORT0_TX0P</text>
<text x="207.3" y="49.1">PCIE30_PORT0_RX0N</text>
<text x="207.5" y="52.5">PCIE30_PORT0_TX1P</text>
<text x="49.1" y="59.4">PCIE20_SATA30_0_AVDD_1V8</text>
<text x="207.3" y="59.4">PCIE30_PORT0_RX1N</text>
<text x="207.3" y="57.7">PCIE30_PORT0_RX1P</text>
<text x="207.4" y="54.2">PCIE30_PORT0_TX1N</text>
<text x="205.1" y="62.9">PCIE30_PORT0_RESREF</text>
<text x="203.4" y="66.3">PCIE30_PORT0_AVDD0V75</text>
<text x="56.4" y="76.7">PCIE20_1_REFCLKN</text>
<text x="56.5" y="75">PCIE20_1_REFCLKP</text>
<text x="48.7" y="81.9">PCIE20_1_TXN/SATA30_1_TXN</text>
<text x="48.8" y="80.1">PCIE20_1_TXP/SATA30_1_TXP</text>
<text x="204.3" y="81.9">PCIE30_PORT0_AVDD1V8</text>
<text x="48.3" y="87.1">PCIE20_1_RXN/SATA30_1_RXN</text>
<text x="48.5" y="85.3">PCIE20_1_RXP/SATA30_1_RXP</text>
<text x="48.2" y="92.2">PCIE20_SATA30_1_AVDD_0V85</text>
<text x="203.3" y="99.1">PCIE30_PORT1_REF_CLKN</text>
<text x="203.4" y="97.4">PCIE30_PORT1_REF_CLKP</text>
<text x="49.1" y="107.8">PCIE20_SATA30_1_AVDD_1V8</text>
<text x="207.3" y="107.8">PCIE30_PORT1_RX0P</text>
<text x="207.4" y="104.3">PCIE30_PORT1_TX0N</text>
<text x="207.5" y="102.6">PCIE30_PORT1_TX0P</text>
<text x="207.3" y="109.5">PCIE30_PORT1_RX0N</text>
<text x="207.5" y="113">PCIE30_PORT1_TX1P</text>
<text x="207.3" y="119.9">PCIE30_PORT1_RX1N</text>
<text x="207.3" y="118.1">PCIE30_PORT1_RX1P</text>
<text x="207.4" y="114.7">PCIE30_PORT1_TX1N</text>
<text x="56.5" y="125.1">PCIE20_2_REFCLKP</text>
<text x="205.1" y="123.3">PCIE30_PORT1_RESREF</text>
<text x="35.5" y="132">PCIE20_2_TXN/SATA30_2_TXN/USB30_2_SSTXN</text>
<text x="35.8" y="130.2">PCIE20_2_TXP/SATA30_2_TXP/USB30_2_SSTXP</text>
<text x="56.4" y="126.8">PCIE20_2_REFCLKN</text>
<text x="203.4" y="126.8">PCIE30_PORT1_AVDD0V75</text>
<text x="35" y="137.1">PCIE20_2_RXN/SATA30_2_RXN/USB30_2_SSRXN</text>
<text x="35.3" y="135.4">PCIE20_2_RXP/SATA30_2_RXP/USB30_2_SSRXP</text>
<text x="42.4" y="142.3">PCIE20_SATA30_USB30_2_AVDD_0V85</text>
<text x="204.3" y="142.3">PCIE30_PORT1_AVDD1V8</text>
<text x="43.3" y="157.9">PCIE20_SATA30_USB30_2_AVDD_1V8</text>
</g>
<g font-size="1.6">
<text x="73.8" y="27.3">L32</text>
<text x="73.8" y="29">L33</text>
<text x="73.8" y="34.2">M33</text>
<text x="73.8" y="32.5">M34</text>
<text x="225.8" y="35.9">E33</text>
<text x="73.8" y="37.6">N33</text>
<text x="73.8" y="39.4">N34</text>
<text x="225.8" y="41.1">D32</text>
<text x="225.8" y="37.6">E34</text>
<text x="73.8" y="42.8">M28</text>
<text x="225.8" y="42.8">D33</text>
<text x="225.8" y="46.3">G33</text>
<text x="225.8" y="48">G34</text>
<text x="225.8" y="51.5">C33</text>
<text x="225.8" y="53.2">C34</text>
<text x="73.8" y="58.4">M27</text>
<text x="225.8" y="56.6">F32</text>
<text x="225.8" y="58.4">F33</text>
<text x="225.8" y="61.8">B34</text>
<text x="225.8" y="65.3">G24</text>
<text x="73.8" y="73.9">H32</text>
<text x="73.8" y="75.6">H33</text>
<text x="73.8" y="79.1">K33</text>
<text x="73.8" y="80.8">K34</text>
<text x="225.8" y="80.8">G23</text>
<text x="73.8" y="84.3">J33</text>
<text x="73.8" y="86">J34</text>
<text x="73.8" y="91.2">L28</text>
<text x="225.8" y="96.4">A28</text>
<text x="225.8" y="98.1">B28</text>
<text x="225.8" y="101.5">B30</text>
<text x="73.8" y="106.7">L27</text>
<text x="225.8" y="103.3">A30</text>
<text x="225.8" y="106.7">B32</text>
<text x="225.8" y="108.4">A32</text>
<text x="225.8" y="113.6">B29</text>
<text x="225.8" y="111.9">C29</text>
<text x="225.8" y="118.8">B31</text>
<text x="225.8" y="117.1">C31</text>
<text x="73.8" y="125.7">G30</text>
<text x="73.8" y="124">G31</text>
<text x="225.8" y="122.3">A33</text>
<text x="225.8" y="125.7">H24</text>
<text x="73.8" y="130.9">H29</text>
<text x="73.8" y="129.2">H30</text>
<text x="73.8" y="136.1">J30</text>
<text x="73.8" y="134.4">J31</text>
<text x="73.8" y="141.3">K28</text>
<text x="225.8" y="141.3">H23</text>
<text x="73.8" y="156.8">K27</text>
</g>
<g font-size="1.5" fill="#000080">
<text x="3.5" y="17.8">U1N</text>
<text x="145.1" y="26.4">U1O</text>
<text x="82.9" y="44.6">C160</text>
<text x="82.9" y="46.3">10uF</text>
<text x="119.2" y="46.3">CLK Differential Pair:</text>
<text x="119.2" y="47.9">100 Ohm±10%</text>
<text x="119.2" y="49.8">DATA Differential Pair:</text>
<text x="119.2" y="51.4">PCIE20:</text>
<text x="119.2" y="53">SATA30: 100 Ohm ±10%</text>
<text x="126.3" y="51.4">85 Ohm ±10%</text>
<text x="264.3" y="49.8">DATA Differential Pair:</text>
<text x="264.3" y="51.4">PCIE30:</text>
<text x="271.4" y="51.4">85 Ohm ±10%</text>
<text x="119.2" y="54.6">USB30:</text>
<text x="126.4" y="54.6">90ohm ±10%</text>
<text x="82.9" y="61.8">C161</text>
<text x="82.9" y="63.6">1uF</text>
<text x="245.3" y="61.8">R35</text>
<text x="262.5" y="61.8">200R</text>
<text x="234.9" y="70.5">C162</text>
<text x="247" y="70.5">C163</text>
<text x="234.9" y="72.2">1uF</text>
<text x="247" y="72.2">4.7uF</text>
<text x="234.9" y="86">C164</text>
<text x="234.9" y="87.7">1uF</text>
<text x="247" y="86">C165</text>
<text x="247" y="87.7">4.7uF</text>
<text x="82.9" y="96.4">C166</text>
<text x="82.9" y="98.1">100nF</text>
<text x="82.9" y="111.9">C167</text>
<text x="82.9" y="113.7">100nF</text>
<text x="245.3" y="122.3">R36</text>
<text x="262.5" y="122.3">200R</text>
<text x="234.9" y="130.9">C168</text>
<text x="248.7" y="130.9">C169</text>
<text x="234.9" y="132.7">1uF</text>
<text x="248.7" y="132.7">4.7uF</text>
<text x="82.9" y="146.5">C170</text>
<text x="82.9" y="148.2">1uF</text>
<text x="234.9" y="144.7">C171</text>
<text x="234.9" y="146.5">100nF</text>
<text x="248.7" y="144.7">C172</text>
<text x="248.7" y="146.5">4.7uF</text>
<text x="145.1" y="152.7">RK3588</text>
<text x="82.9" y="160.3">C173</text>
<text x="3.5" y="166.5">RK3588</text>
<text x="82.9" y="162">1uF</text>
</g>
<g font-size="1.5" fill="#f00">
<text x="101.4" y="33.2">SATA0_TXP</text>
<text x="101.4" y="34.9">SATA0_TXN</text>
<text x="101.4" y="40.1">SATA0_RXN</text>
<text x="101.4" y="38.3">SATA0_RXP</text>
<text x="243.6" y="36.6">PCIE30_PORT0_REFCLKP_IN</text>
<text x="243.6" y="38.3">PCIE30_PORT0_REFCLKN_IN</text>
<text x="243.6" y="41.8">PCIE30_PORT0_TX0P</text>
<text x="243.6" y="43.5">PCIE30_PORT0_TX0N</text>
<text x="243.6" y="47">PCIE30_PORT0_RX0P</text>
<text x="243.6" y="48.7">PCIE30_PORT0_RX0N</text>
<text x="243.6" y="52.2">PCIE30_PORT0_TX1P</text>
<text x="243.6" y="53.9">PCIE30_PORT0_TX1N</text>
<text x="243.6" y="57.3">PCIE30_PORT0_RX1P</text>
<text x="243.6" y="59.1">PCIE30_PORT0_RX1N</text>
<text x="231.8" y="61.8">PCIE30_0_REF</text>
<text x="100.5" y="76.7">PCIE20_UP_REFCLKN</text>
<text x="100.5" y="75">PCIE20_UP_REFCLKP</text>
<text x="100.5" y="80.1">PCIE20_UP_TXP</text>
<text x="100.5" y="81.9">PCIE20_UP_TXN</text>
<text x="100.4" y="85.3">PCIE20_UP_RXP</text>
<text x="100.4" y="87.1">PCIE20_UP_RXN</text>
<text x="245.3" y="97.1">PCIE30_PORT1_REFCLKP_IN</text>
<text x="245.3" y="98.8">PCIE30_PORT1_REFCLKN_IN</text>
<text x="245.3" y="102.3">PCIE30_PORT1_TX2P</text>
<text x="245.3" y="104">PCIE30_PORT1_TX2N</text>
<text x="245.3" y="107.4">PCIE30_PORT1_RX2P</text>
<text x="245.3" y="112.6">PCIE30_PORT1_TX3P</text>
<text x="245.3" y="109.2">PCIE30_PORT1_RX2N</text>
<text x="245.3" y="117.8">PCIE30_PORT1_RX3P</text>
<text x="245.3" y="119.5">PCIE30_PORT1_RX3N</text>
<text x="245.3" y="114.3">PCIE30_PORT1_TX3N</text>
<text x="100.2" y="124.7">PCIE20_2_REFCLKP</text>
<text x="230.1" y="122.2">PCIE30_1_REF</text>
<text x="100.2" y="129.9">PCIE20_2_TXP/SATA30_2_TXP</text>
<text x="100.2" y="131.6">PCIE20_2_TXN/SATA30_2_TXN</text>
<text x="100.2" y="126.4">PCIE20_2_REFCLKN</text>
<text x="100.5" y="135.2">PCIE20_2_RXP/SATA30_2_RXP</text>
<text x="100.5" y="137">PCIE20_2_RXN/SATA30_2_RXN</text>
</g>
<g font-size="1.5">
<text x="96.7" y="43.5">VDDA_0V85_S0</text>
<text x="82.9" y="51.5">C0402_BGA</text>
<text x="96.7" y="59.1">VCCA_1V8_S0</text>
<text x="245.3" y="63.6">R0201</text>
<text x="255.6" y="66">VDD_0V75_S0</text>
<text x="82.9" y="68.7">C0201</text>
<text x="234.9" y="77.4">C0201</text>
<text x="247" y="77.4">C0402_BGA</text>
<text x="255.6" y="81.5">VCCA_1V8_S0</text>
<text x="96.7" y="91.9">VDDA_0V85_S0</text>
<text x="234.9" y="92.9">C0201</text>
<text x="247" y="92.9">C0402_BGA</text>
<text x="82.9" y="103.3">C0201</text>
<text x="96.7" y="107.4">VCCA_1V8_S0</text>
<text x="82.9" y="118.8">C0201</text>
<text x="245.3" y="124">R0201</text>
<text x="257.4" y="126.4">VDD_0V75_S0</text>
<text x="234.9" y="137.8">C0201</text>
<text x="252.2" y="134.4">C0402_BGA</text>
<text x="96.7" y="142">VDDA_0V85_S0</text>
<text x="257.4" y="142">VCCA_1V8_S0</text>
<text x="82.9" y="153.4">C0201</text>
<text x="234.9" y="151.6">C0201</text>
<text x="248.7" y="151.6">C0402_BGA</text>
<text x="96.7" y="157.5">VCCA_1V8_S0</text>
<text x="82.9" y="167.2">C0201</text>
<text x="241.8" y="196.6">Design Name</text>
<text x="241.8" y="201.7">Size</text>
<text x="243.6" y="203.5">Custom</text>
<text x="248.7" y="201.7">Page Name</text>
<text x="252.2" y="203.5">12.RK3588_PCIE30/PCIE20/SATA30</text>
<text x="281.5" y="201.7">Rev</text>
<text x="283.3" y="203.5">V1.1.0</text>
<text x="241.8" y="205.2">Date:</text>
<text x="248.7" y="205.2">Wednesday, September 28, 2022</text>
<text x="274.6" y="205.2">Sheet</text>
<text x="281.5" y="205.2">12</text>
<text x="285" y="205.2">of</text>
<text x="288.5" y="205.2">26</text>
</g>
<g font-size="1.2">
<text x="30.7" y="1.3">5</text>
<text x="88.8" y="1.3">4</text>
<text x="146.8" y="1.3">3</text>
<text x="204.8" y="1.3">2</text>
<text x="262.9" y="1.3">1</text>
<text x=".4" y="28.3">D</text>
<text x="292.4" y="28.3">D</text>
<text x=".4" y="79.2">C</text>
<text x="292.4" y="79.2">C</text>
<text x=".4" y="130.2">B</text>
<text x="292.4" y="130.2">B</text>
<text x=".4" y="181.2">A</text>
<text x="292.4" y="181.2">A</text>
<text x="30.7" y="206.8">5</text>
<text x="88.8" y="206.8">4</text>
<text x="146.8" y="206.8">3</text>
<text x="204.8" y="206.8">2</text>
<text x="262.9" y="206.8">1</text>
</g>
<g font-size="1.2" fill="#00f">
<text x="178.7" y="62.5">PCIE20/SATA30</text>
<text x="182.2" y="63.7">MUX1</text>
<text x="179.1" y="124.8">PCIE20/SATA30/USB30</text>
<text x="183.9" y="126">MUX2</text>
</g>
</svg>
